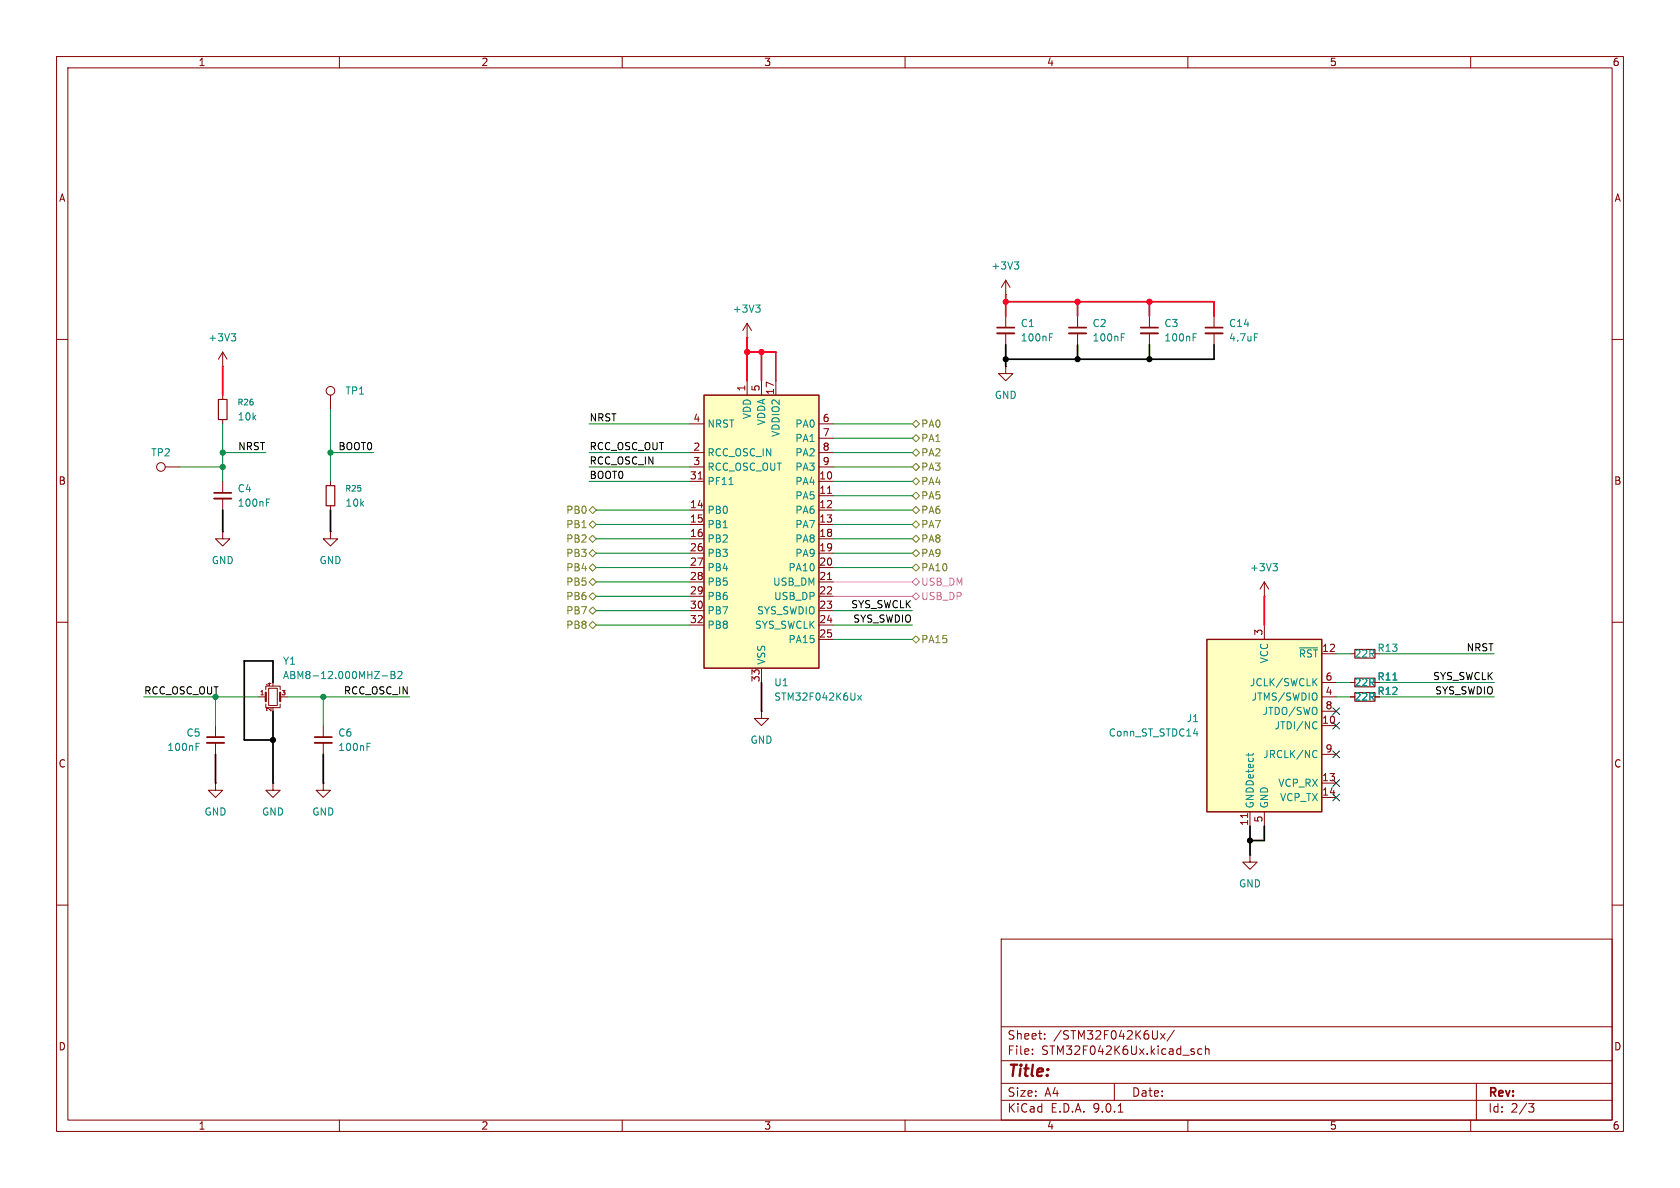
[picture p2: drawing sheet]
<svg xmlns="http://www.w3.org/2000/svg" width="297mm" height="210mm" viewBox="0 0 297 210" stroke-linecap="round" stroke-linejoin="round" font-family="sans-serif">
<path d="M0 0h297v210h-297z" fill="#fff" stroke="#fff" stroke-width=".18"/>
<g fill="none" stroke="#840000" stroke-width=".18">
<path d="M10 10h277v190h-277zM12 12h273v186h-273zM60 10v2M110 10v2M160 10v2M210 10v2M260 10v2M177.8 52.1h.1M177.8 49.5l-.8 1.3M177.8 49.5l.8 1.3M177.8 49.5v2.6M177.8 55.9v2"/>
<path d="M177.8 58.9v2.1M10 60h2M177.8 64.8v1.2h1.3l-1.3 1.3-1.3-1.3h1.3M177.8 64.8h.1M285 60h2M29.2 82.6h2.5M39.4 94v1.3h1.2l-1.2 1.2-1.3-1.2h1.3M39.4 94h.1M39.4 85.1v2M39.4 88.1v2.1M58.4 94v1.3h1.3l-1.3 1.2-1.3-1.2h1.3M58.4 94h.1"/>
<path d="M58.4 85.1v.8M58.4 89.4v.8M10 110h2M223.5 105.4h.1M223.5 102.9l-.7 1.2M223.5 102.9l.8 1.2M223.5 102.9v2.5M238.8 115.6h.7M285 110h2M38.1 138.4v1.3h1.3l-1.3 1.3-1.3-1.3h1.3M38.1 138.4h.1M48.3 138.4v1.3h1.2l-1.2 1.3-1.3-1.3h1.3"/>
<path d="M48.3 138.4h.1M57.1 138.4v1.3h1.3l-1.3 1.3-1.2-1.3h1.2M57.1 138.4h.1M134.6 125.7v1.3h1.3l-1.3 1.3-1.3-1.3h1.3M134.6 125.7h.1M238.8 120.7h.7M238.8 123.2h.7M221 151.1v1.3h1.2l-1.2 1.3-1.3-1.3h1.3M221 151.1h.1M10 160h2M177 166h108v32h-108zM285 160h2"/>
<path d="M60 198v2M110 198v2M160 198v2M177 194.5h108M177 191.5h108M177 187.5h108M177 181.5h108M182.5 186.3v.1M182.5 185.5v.1M184.7 183.6v.1M184.7 182.8v.1M197 191.5v3"/>
<path d="M197.7 196.6h.8M205.2 182.7l.8 1M206 182.7l-.8 1M207.6 182.1l-1.3 2M210 198v2M211.1 186v.3M212.5 185.5l-.5-.1-.3 .3v.4l.2 .2h.6M213.1 185.5l.2-.1 .4 .1v.9M213.1 184.9v1.5M260 198v2M261 191.5v6.5M270.2 195.1h1l-.5 .6 .4 .1 .1 .5-.3 .3h-.4"/>
<circle cx="28.4" cy="82.5" r=".76"/>
</g>
<path d="M179.3 46.3h.8l-.4 .5M179.9 46.8l.2 .2v.3l-.2 .3M185.5 59.6h.5M185.5 59h.6M47.1 88.8h.4M47.1 88.2h.6M225 99.6h.8l-.4 .5M225.6 100.1l.2 .3v.3l-.2 .2M246.2 120.2h.8" fill="none" stroke="#008484" stroke-width=".18"/>
<path d="M176.3 57.9h3M37.8 87.1h3.1" fill="none" stroke="#840000" stroke-width=".3"/>
<path d="M176.3 58.9h3M37.8 88.1h3.1" fill="none" stroke="#840000" stroke-width=".33"/>
<path d="M57.7 85.9h1.5v3.5h-1.5zM239.5 114.8h3.6v1.5h-3.6zM239.5 119.9h3.6v1.5h-3.6zM239.5 122.4h3.6v1.6h-3.6z" fill="none" stroke="#840000" stroke-width=".2"/>
<path d="M213.4 113h20.3v30.5h-20.3z" fill="#ffffc2"/>
<path d="M213.4 113h20.3v30.5h-20.3z" fill="none" stroke="#840000" stroke-width=".25"/>
<g fill="none" stroke="#840000" stroke-width=".18">
<path d="M132.1 59.7h.1M132.1 57.2l-.8 1.2M132.1 57.2l.7 1.2M132.1 57.2v2.5M190.5 55.9v2M190.5 58.9v2.1M203.2 55.9v2M203.2 58.9v2.1M214.6 55.9v2M214.6 58.9v2.1M39.4 64.8h.1M39.4 62.2l-.8 1.3"/>
<path d="M39.4 62.2l.7 1.3M39.4 62.2v2.6M58.4 69.9v2.5M223.5 110.5v2.5M233.7 115.6h2.5M38.1 128.3v2M38.1 131.3v2.1M45.7 123.2h1.3M47 121.9v-.6h2.5v.6M47 124.5v.6h2.5v-.6M47.5 121.7h1.5v3h-1.5zM49.5 123.2h1.3"/>
<path d="M57.1 128.3v2M57.1 131.3v2.1M233.7 120.7h2.5M233.7 123.2h2.5M233.7 125.7h2.5M233.7 128.3h2.5M233.7 133.4h2.5M233.7 138.4h2.5M220.6 143.8v.7M221 143.5v2.6M223.5 143.5v2.6M233.7 141h2.5"/>
<circle cx="58.4" cy="69.1" r=".76"/>
</g>
<g fill="none" stroke="#008484" stroke-width=".18">
<path d="M40.9 59h.8l-.5 .5M41.4 59.5l.3 .2v.3l-.3 .3M133.6 53.9h.8l-.4 .5M134.1 54.4l.3 .2v.3l-.3 .3M198.2 59h.6M198.2 59.6h.5M210.9 59h.6M210.9 59.6h.5M221.8 59h.6M67.6 119.5h.9M69.1 118.7h.5l.2 .2-.2 .4 .2 .1 .1 .3-.3 .3h-.5zM69.1 119.3h.5"/>
<path d="M70.3 118.8l.5-.1 .3 .4-.8 .9h.8M229.8 114.5h3.1M232.8 120l-.7 .7M34.7 132h.4M34.7 131.4h.6M64.9 132h.4M64.9 131.4h.6M211 129.7h.8M220.7 133.2v.4M221.6 133.2l-.1 .2M232.3 120.5l.5 .7M232.3 132.7h.3l.2 .1"/>
<path d="M232.5 127.6l.3 .1M232.8 128.7l-.3 .1M232.8 133.8l-.2 .1h-.3"/>
</g>
<path d="M189 57.9h3M201.7 57.9h3M213.1 57.9h3.1M36.6 130.3h3M55.6 130.3h3.1" fill="none" stroke="#840000" stroke-width=".3"/>
<path d="M189 58.9h3M201.7 58.9h3M213.1 58.9h3.1M36.6 131.3h3M55.6 131.3h3.1" fill="none" stroke="#840000" stroke-width=".33"/>
<path d="M47 122.4v1.6M49.5 122.4v1.6" fill="none" stroke="#840000" stroke-width=".38"/>
<path d="M124.5 69.9h20.3v48.2h-20.3z" fill="#ffffc2"/>
<path d="M124.5 69.9h20.3v48.2h-20.3z" fill="none" stroke="#840000" stroke-width=".25"/>
<g fill="none" stroke="#840000" stroke-width=".18">
<path d="M39.4 69.9v.7M39.4 74.2v.7M121.9 74.9h2.6M132.1 67.3v2.6M134.6 67.3v2.6M137.2 67.3v2.6M144.8 74.9h2.5M144.8 77.5h2.5M121.9 80h2.6M121.9 82.6h2.6M121.9 85.1h2.6M121.9 90.2h2.6"/>
<path d="M121.9 92.7h2.6M121.9 95.3h2.6M121.9 97.8h2.6M123.4 84.7h.8M144.8 80h2.5M144.8 82.6h2.5M144.8 85.1h2.5M144.8 90.2h2.5M144.8 92.7h2.5M144.8 95.3h2.5M144.8 97.8h2.5M144.8 87.6h2.5"/>
<path d="M146.3 87.2h.7M121.9 100.3h2.6M121.9 102.9h2.6M121.9 105.4h2.6M121.9 108h2.6M121.9 110.5h2.6M134.6 118.1v2.6M144.8 100.3h2.5M144.8 102.9h2.5M144.8 105.4h2.5M144.8 108h2.5M144.8 110.5h2.5"/>
<path d="M144.8 113h2.5M146.3 102.5h.7M238.8 120.7h.7M238.8 123.2h.7"/>
</g>
<path d="M128.9 85.7h.7M151.6 122.9l.7 .9M152.3 122.9l-.7 .9M246.2 120.2h.8" fill="none" stroke="#008484" stroke-width=".18"/>
<path d="M38.6 70.6h1.5v3.6h-1.5z" fill="none" stroke="#840000" stroke-width=".2"/>
<path d="M147.3 102.9h14M147.3 105.4h14M161.3 105.4l.6-.6 .7 .6-.7 .6zM161.3 102.9l.6-.7 .7 .7-.7 .6z" fill="none" stroke="#f0f" stroke-width=".18"/>
<g fill="none" stroke="#848400" stroke-width=".18">
<path d="M161.3 77.5l.6-.7 .7 .7-.7 .6zM161.9 74.3l.7 .6-.7 .7-.6-.7zM104.1 92.7l.7-.6 .6 .6-.6 .6zM104.1 95.3l.7-.7 .6 .7-.6 .6zM104.8 89.5l.6 .7-.6 .6-.7-.6zM104.8 97.2l.6 .6-.6 .6-.7-.6zM161.3 92.7l.6-.6 .7 .6-.7 .6zM161.3 80l.6-.6 .7 .6-.7 .6zM161.3 85.1l.6-.6 .7 .6-.7 .6zM161.3 97.8l.6-.6 .7 .6-.7 .6zM161.3 87.6l.6-.6 .7 .6-.7 .7zM161.3 82.6l.6-.7 .7 .7-.7 .6z"/>
<path d="M161.3 95.3l.6-.7 .7 .7-.7 .6zM161.9 89.5l.7 .7-.7 .6-.6-.6zM104.1 110.5l.7-.6 .6 .6-.6 .6zM104.1 105.4l.7-.6 .6 .6-.6 .6zM104.1 102.9l.7-.7 .6 .7-.6 .6zM104.1 100.3l.7-.6 .6 .6-.6 .7zM104.8 107.3l.6 .7-.6 .6-.7-.6zM161.3 100.3l.6-.6 .7 .6-.7 .7zM161.3 113l.6-.6 .7 .6-.7 .7z"/>
</g>
<path d="M132.1 59.7v7.6M177.8 53.3h36.8v2.6M177.8 52.1v3.8M190.5 53.3v2.6M203.2 53.3v2.6M39.4 64.8v5.1M132.1 62.2h5.1v5.1M134.6 62.2v5.1M223.5 105.4v5.1" fill="none" stroke="#f00" stroke-width=".3"/>
<g fill="none" stroke="#000" stroke-width=".3">
<path d="M177.8 61v3.8M190.5 61v2.5M203.2 61v2.5M214.6 61v2.5h-36.8M39.4 90.2v3.8M58.4 90.2v3.8M38.1 133.4v5M48.3 120.7v-3.9h-5.1v14h5.1M48.3 125.7v12.7M57.1 133.4v5M134.6 120.7v5M221 146.1v5"/>
<path d="M223.5 146.1v2.5h-2.5"/>
</g>
<g fill="none" stroke="#008400" stroke-width=".18">
<path d="M39.4 74.9v10.2M58.4 72.4v12.7M104.1 74.9h17.8M147.3 77.5h14M147.3 74.9h14M31.7 82.6h7.7M39.4 80h7.6M58.4 80h7.6M104.1 80h17.8M104.1 85.1h17.8M104.1 82.6h17.8M105.4 97.8h16.5"/>
<path d="M105.4 90.2h16.5M105.4 95.3h16.5M105.4 92.7h16.5M147.3 80h14M147.3 87.6h14M147.3 85.1h14M147.3 82.6h14M147.3 97.8h14M147.3 90.2h14M147.3 95.3h14M147.3 92.7h14M105.4 110.5h16.5"/>
<path d="M105.4 108h16.5M105.4 100.3h16.5M105.4 102.9h16.5M105.4 105.4h16.5M147.3 110.5h14M147.3 113h14M147.3 108h14M147.3 100.3h14M236.2 115.6h2.6M243.8 115.6h20.4M25.4 123.2h20.3M38.1 123.2v5.1"/>
<path d="M50.8 123.2h21.6M57.1 123.2v5.1M236.2 123.2h2.6M236.2 120.7h2.6M243.8 123.2h20.4M243.8 120.7h20.4"/>
</g>
<path d="M235.6 137.8l1.2 1.2M235.6 127.7l1.2 1.2M235.6 132.7l1.2 1.3M235.6 125.1l1.2 1.2M236.8 137.8l-1.2 1.2M236.8 127.7l-1.2 1.2M236.8 132.7l-1.2 1.3M236.8 125.1l-1.2 1.2M235.6 140.4l1.2 1.2M236.8 140.4l-1.2 1.2" fill="none" stroke="#000084" stroke-width=".18"/>
<g fill="#000" stroke="#000" stroke-width=".18">
<circle cx="177.8" cy="63.5" r=".46"/>
<circle cx="190.5" cy="63.5" r=".46"/>
<circle cx="203.2" cy="63.5" r=".46"/>
<circle cx="48.3" cy="130.8" r=".46"/>
<circle cx="221" cy="148.6" r=".46"/>
</g>
<g fill="#f00" stroke="#f00" stroke-width=".18">
<circle cx="203.2" cy="53.3" r=".46"/>
<circle cx="190.5" cy="53.3" r=".46"/>
<circle cx="177.8" cy="53.3" r=".46"/>
<circle cx="132.1" cy="62.2" r=".46"/>
<circle cx="134.6" cy="62.2" r=".46"/>
</g>
<g fill="#008400" stroke="#008400" stroke-width=".18">
<circle cx="57.1" cy="123.2" r=".46"/>
<circle cx="58.4" cy="80" r=".46"/>
<circle cx="39.4" cy="80" r=".46"/>
<circle cx="39.4" cy="82.6" r=".46"/>
</g>
<text font-size="2.8" fill="#840000" x="178" y="190.9">Title:</text>
<g font-size="2.1" fill="#840000">
<text x="178" y="184">Sheet:</text>
<text x="186.2" y="184">/STM32F042K6Ux/</text>
<text x="178" y="186.7">File:</text>
<text x="184.1" y="186.7">STM32F042K6Ux.kicad_sch</text>
<text x="178" y="196.9">KiCad</text>
<text x="178" y="194.1">Size:</text>
<text x="184.7" y="194.1">A4</text>
<text x="185.7" y="196.9">E.D.A.</text>
<text x="193.3" y="196.9">9.0.1</text>
<text x="200" y="194.1">Date:</text>
<text x="263" y="194.3">Rev:</text>
<text x="263" y="196.9">Id:</text>
<text x="267.1" y="196.9">2/3</text>
</g>
<g font-size="1.8" fill="#840000">
<text x="35" y="11.9">1</text>
<text x="85" y="11.9">2</text>
<text x="135" y="11.9">3</text>
<text x="185" y="11.9">4</text>
<text x="235" y="11.9">5</text>
<text x="285" y="11.9">6</text>
<text x="10.3" y="35.9">A</text>
<text x="285.3" y="35.9">A</text>
<text x="131.8" y="69.3" transform="rotate(-90 131.8 69.3)">1</text>
<text x="134.4" y="69.3" transform="rotate(-90 134.4 69.3)">5</text>
<text x="136.9" y="69.9" transform="rotate(-90 136.9 69.9)">17</text>
<text x="122.5" y="74.7">4</text>
<text x="145.3" y="74.7">6</text>
<text x="145.3" y="77.2">7</text>
<text x="122.5" y="79.8">2</text>
<text x="122.5" y="82.3">3</text>
<text x="145.3" y="79.8">8</text>
<text x="145.3" y="82.3">9</text>
<text x="10.3" y="85.9">B</text>
<text x="121.9" y="84.8">31</text>
<text x="121.9" y="89.9">14</text>
<text x="144.7" y="84.8">10</text>
<text x="144.7" y="87.4">11</text>
<text x="144.7" y="89.9">12</text>
<text x="285.3" y="85.9">B</text>
<text x="121.9" y="92.5">15</text>
<text x="121.9" y="95">16</text>
<text x="144.7" y="92.5">13</text>
<text x="144.7" y="95">18</text>
<text x="121.9" y="97.5">26</text>
<text x="121.9" y="100.1">27</text>
<text x="144.7" y="97.5">19</text>
<text x="144.7" y="100.1">20</text>
<text x="121.9" y="102.6">28</text>
<text x="121.9" y="105.2">29</text>
<text x="121.9" y="107.7">30</text>
<text x="144.7" y="102.6">21</text>
<text x="144.7" y="105.2">22</text>
<text x="144.7" y="107.7">23</text>
<text x="121.9" y="110.2">32</text>
<text x="144.7" y="110.2">24</text>
<text x="144.7" y="112.8">25</text>
<text x="223.3" y="112.5" transform="rotate(-90 223.3 112.5)">3</text>
<text x="233.6" y="115.3">12</text>
<text x="134.4" y="120.7" transform="rotate(-90 134.4 120.7)">33</text>
<text x="234.2" y="120.4">6</text>
<text x="234.2" y="122.9">4</text>
<text x="234.2" y="125.5">8</text>
<text x="243.4" y="120.5">R11</text>
<text x="243.4" y="123">R12</text>
<text x="233.6" y="128">10</text>
<text x="10.3" y="135.9">C</text>
<text x="234.2" y="133.1">9</text>
<text x="285.3" y="135.9">C</text>
<text x="233.6" y="138.2">13</text>
<text x="233.6" y="140.7">14</text>
<text x="220.7" y="146.1" transform="rotate(-90 220.7 146.1)">11</text>
<text x="223.3" y="145.5" transform="rotate(-90 223.3 145.5)">5</text>
<text x="10.3" y="185.9">D</text>
<text x="285.3" y="185.9">D</text>
<text x="35" y="199.9">1</text>
<text x="85" y="199.9">2</text>
<text x="135" y="199.9">3</text>
<text x="185" y="199.9">4</text>
<text x="235" y="199.9">5</text>
<text x="285" y="199.9">6</text>
</g>
<g font-size="1.8" fill="#008484">
<text x="175.2" y="47.9">+3V3</text>
<text x="129.4" y="55.5">+3V3</text>
<text x="180.3" y="58">C1</text>
<text x="193" y="58">C2</text>
<text x="205.7" y="58">C3</text>
<text x="217.2" y="58">C14</text>
<text x="36.7" y="60.6">+3V3</text>
<text x="180.3" y="60.6">100nF</text>
<text x="193" y="60.6">100nF</text>
<text x="205.7" y="60.6">100nF</text>
<text x="217.2" y="60.6">4.7uF</text>
<text x="61" y="70">TP1</text>
<text x="175.8" y="70.7">GND</text>
<text x="41.9" y="74.5">10k</text>
<text x="125" y="75.8">NRST</text>
<text x="132.9" y="74.2" transform="rotate(-90 132.9 74.2)">VDD</text>
<text x="135.5" y="75.3" transform="rotate(-90 135.5 75.3)">VDDA</text>
<text x="138" y="77.3" transform="rotate(-90 138 77.3)">VDDIO2</text>
<text x="140.5" y="75.8">PA0</text>
<text x="26.6" y="80.9">TP2</text>
<text x="125" y="80.9">RCC_OSC_IN</text>
<text x="125" y="83.4">RCC_OSC_OUT</text>
<text x="140.5" y="78.3">PA1</text>
<text x="140.5" y="80.9">PA2</text>
<text x="140.5" y="83.4">PA3</text>
<text x="41.9" y="87.2">C4</text>
<text x="41.9" y="89.8">100nF</text>
<text x="61" y="89.8">10k</text>
<text x="125" y="86">PF11</text>
<text x="140.5" y="86">PA4</text>
<text x="140.5" y="88.5">PA5</text>
<text x="125" y="91">PB0</text>
<text x="125" y="93.6">PB1</text>
<text x="140.5" y="91">PA6</text>
<text x="140.5" y="93.6">PA7</text>
<text x="37.3" y="99.9">GND</text>
<text x="56.4" y="99.9">GND</text>
<text x="125" y="96.1">PB2</text>
<text x="125" y="98.7">PB3</text>
<text x="125" y="101.2">PB4</text>
<text x="139.3" y="101.2">PA10</text>
<text x="140.5" y="96.1">PA8</text>
<text x="140.5" y="98.7">PA9</text>
<text x="220.9" y="101.2">+3V3</text>
<text x="125" y="103.7">PB5</text>
<text x="125" y="106.3">PB6</text>
<text x="136.6" y="103.7">USB_DM</text>
<text x="136.8" y="106.3">USB_DP</text>
<text x="125" y="108.8">PB7</text>
<text x="125" y="111.4">PB8</text>
<text x="133.4" y="111.4">SYS_SWCLK</text>
<text x="133.7" y="108.8">SYS_SWDIO</text>
<text x="139.3" y="113.9">PA15</text>
<text x="49.9" y="117.7">Y1</text>
<text x="135.5" y="117.6" transform="rotate(-90 135.5 117.6)">VSS</text>
<text x="224.4" y="117.4" transform="rotate(-90 224.4 117.4)">VCC</text>
<text x="229.5" y="116.4">~{RST}</text>
<text x="239.4" y="116.4">22R</text>
<text x="243.4" y="115.4">R13</text>
<text x="49.9" y="120.2">ABM8-12.000MHZ-B2</text>
<text x="136.8" y="124.1">STM32F042K6Ux</text>
<text x="136.8" y="121.5">U1</text>
<text x="220.9" y="121.5">JCLK/SWCLK</text>
<text x="221.2" y="124.1">JTMS/SWDIO</text>
<text x="239.4" y="121.5">22R</text>
<text x="239.4" y="124.1">22R</text>
<text x="32.9" y="130.4">C5</text>
<text x="59.7" y="130.4">C6</text>
<text x="132.6" y="131.7">GND</text>
<text x="195.9" y="130.4">Conn_ST_STDC14</text>
<text x="209.7" y="127.9">J1</text>
<text x="223.1" y="126.6">JTDO/SWO</text>
<text x="225.2" y="129.1">JTDI/NC</text>
<text x="29.5" y="132.9">100nF</text>
<text x="59.7" y="132.9">100nF</text>
<text x="223.2" y="134.2">JRCLK/NC</text>
<text x="221.8" y="143" transform="rotate(-90 221.8 143)">GNDDetect</text>
<text x="224.4" y="143" transform="rotate(-90 224.4 143)">GND</text>
<text x="225.9" y="139.3">VCP_RX</text>
<text x="226.2" y="141.8">VCP_TX</text>
<text x="36.1" y="144.4">GND</text>
<text x="46.2" y="144.4">GND</text>
<text x="55.1" y="144.4">GND</text>
<text x="218.9" y="157.1">GND</text>
</g>
<g font-size="1.8">
<text x="104.1" y="74.6">NRST</text>
<text x="42" y="79.7">NRST</text>
<text x="59.7" y="79.7">BOOT0</text>
<text x="104.1" y="82.2">RCC_OSC_IN</text>
<text x="104.1" y="79.7">RCC_OSC_OUT</text>
<text x="104.1" y="84.7">BOOT0</text>
<text x="150.4" y="107.6">SYS_SWCLK</text>
<text x="150.7" y="110.1">SYS_SWDIO</text>
<text x="259.2" y="115.2">NRST</text>
<text x="60.7" y="122.8">RCC_OSC_IN</text>
<text x="253.3" y="120.3">SYS_SWCLK</text>
<text x="253.6" y="122.8">SYS_SWDIO</text>
</g>
<g font-size="1.8" fill="#848400">
<text x="162.8" y="75.8">PA0</text>
<text x="162.8" y="80.9">PA2</text>
<text x="162.8" y="78.3">PA1</text>
<text x="162.8" y="83.4">PA3</text>
<text x="162.8" y="86">PA4</text>
<text x="162.8" y="88.5">PA5</text>
<text x="100" y="93.6">PB1</text>
<text x="100" y="91">PB0</text>
<text x="162.8" y="93.6">PA7</text>
<text x="162.8" y="91">PA6</text>
<text x="100" y="96.1">PB2</text>
<text x="100" y="98.7">PB3</text>
<text x="100" y="101.2">PB4</text>
<text x="162.8" y="101.2">PA10</text>
<text x="162.8" y="98.7">PA9</text>
<text x="162.8" y="96.1">PA8</text>
<text x="100" y="106.3">PB6</text>
<text x="100" y="103.7">PB5</text>
<text x="100" y="111.4">PB8</text>
<text x="100" y="108.8">PB7</text>
<text x="162.8" y="113.9">PA15</text>
</g>
<g font-size="1.8" fill="#f0f">
<text x="162.8" y="106.3">USB_DP</text>
<text x="162.8" y="103.7">USB_DM</text>
</g>
<text font-size="1.8" fill="#008400" x="25.4" y="122.8">RCC_OSC_OUT</text>
<g font-size="1.4" fill="#008484">
<text x="41.9" y="71.9">R26</text>
<text x="60.9" y="87.1">R25</text>
</g>
<g font-size="1.1" fill="#840000">
<text x="45.8" y="122.9">1</text>
<text x="48" y="125.9" transform="rotate(-90 48 125.9)">2</text>
<text x="48" y="121.5" transform="rotate(-90 48 121.5)">4</text>
<text x="49.6" y="122.9">3</text>
</g>
</svg>
